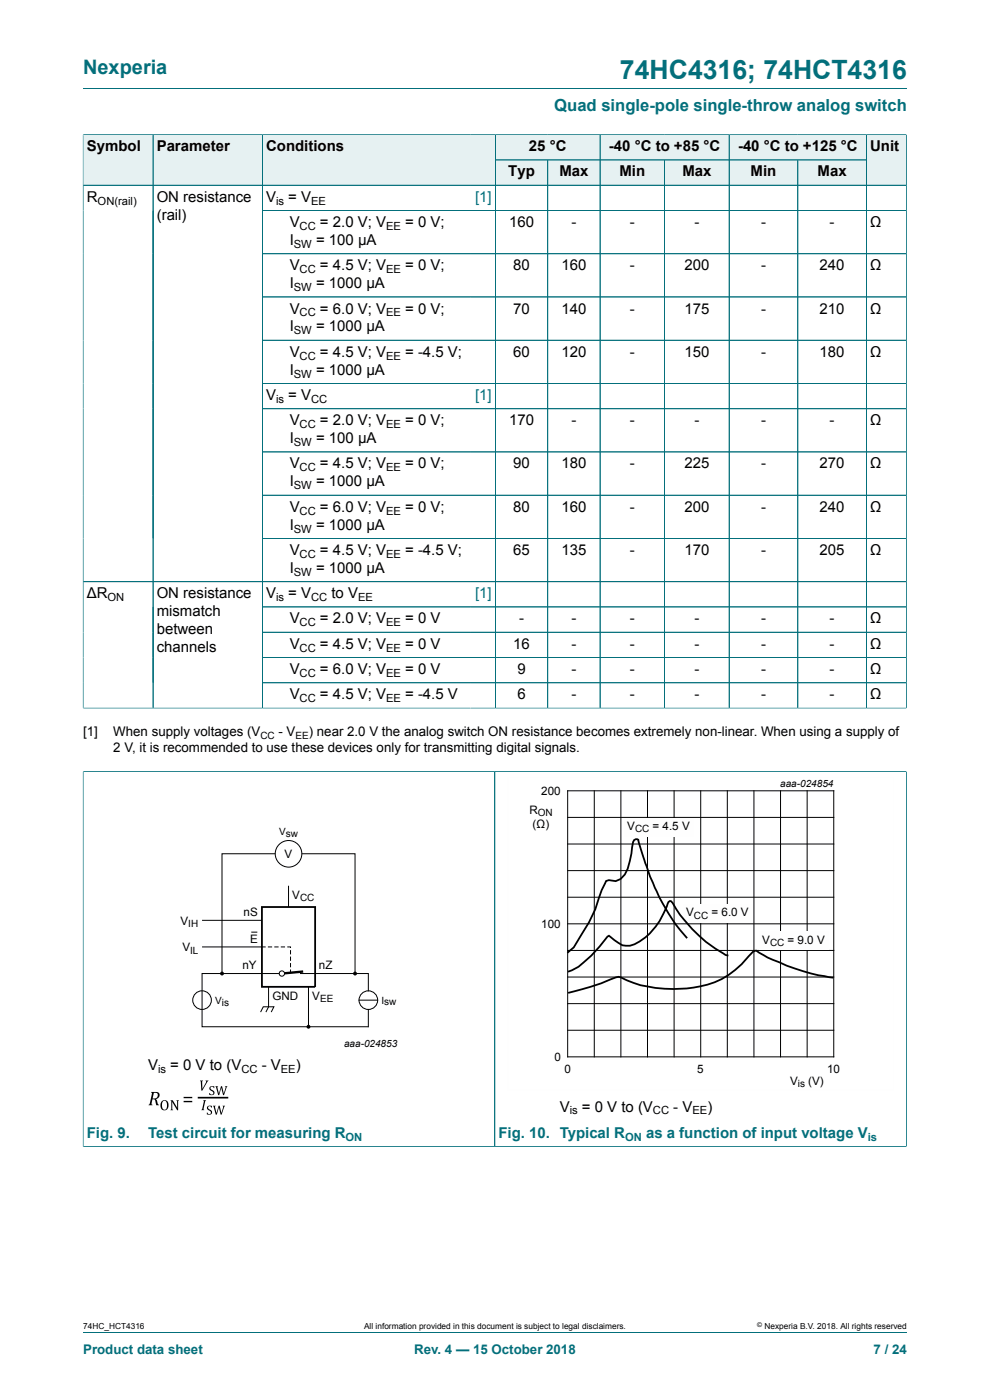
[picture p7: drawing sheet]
<svg xmlns="http://www.w3.org/2000/svg" width="210mm" height="297mm" viewBox="0 0 210 297" stroke-linecap="round" stroke-linejoin="round" font-family="sans-serif">
<path d="M17.6 18.8h174.8M105.1 28.6h22.2v5.3h-22.2z" fill="none" stroke="#036f7b" stroke-width=".21"/>
<path d="M105.2 28.6h22v5.3h-22z" fill="#e6f1f2"/>
<path d="M127.3 28.6h27.4v5.3h-27.4z" fill="none" stroke="#036f7b" stroke-width=".21"/>
<path d="M127.4 28.6h27.2v5.3h-27.2z" fill="#e6f1f2"/>
<path d="M154.7 28.6h29.1v5.3h-29.1z" fill="none" stroke="#036f7b" stroke-width=".21"/>
<path d="M154.7 28.6h29v5.3h-29z" fill="#e6f1f2"/>
<path d="M17.6 28.5v10.8h14.9v-10.7h-14.9" fill="none" stroke="#036f7b" stroke-width=".21"/>
<path d="M17.7 28.6h14.7v10.6h-14.7z" fill="#e6f1f2"/>
<path d="M32.5 28.6h23.2v10.7h-23.2z" fill="none" stroke="#036f7b" stroke-width=".21"/>
<path d="M32.5 28.6h23.1v10.6h-23.1z" fill="#e6f1f2"/>
<path d="M99.8 28.6h-44.1v10.7h44.1" fill="none" stroke="#036f7b" stroke-width=".21"/>
<path d="M55.7 28.6h44.1v10.6h-44.1z" fill="#e6f1f2"/>
<path d="M99.8 28.6h5.3v10.7h-5.3" fill="none" stroke="#036f7b" stroke-width=".21"/>
<g fill="#e6f1f2">
<path d="M99.8 28.6h5.2v10.6h-5.2z"/>
<path d="M105.2 34h10.9v5.2h-10.9z"/>
</g>
<path d="M105.1 33.9h11.1v5.4h-11.1z" fill="none" stroke="#036f7b" stroke-width=".21"/>
<path d="M116.3 34h10.9v5.2h-10.9z" fill="#e6f1f2"/>
<path d="M116.2 33.9h11.1v5.4h-11.1z" fill="none" stroke="#036f7b" stroke-width=".21"/>
<path d="M127.4 34h13.5v5.2h-13.5z" fill="#e6f1f2"/>
<path d="M127.3 33.9h13.7v5.4h-13.7z" fill="none" stroke="#036f7b" stroke-width=".21"/>
<path d="M141.1 34h13.5v5.2h-13.5z" fill="#e6f1f2"/>
<path d="M141 33.9h13.7v5.4h-13.7z" fill="none" stroke="#036f7b" stroke-width=".21"/>
<path d="M154.7 34h14.5v5.2h-14.5z" fill="#e6f1f2"/>
<path d="M154.7 33.9h14.5v5.4h-14.5z" fill="none" stroke="#036f7b" stroke-width=".21"/>
<path d="M169.3 34h14.4v5.2h-14.4z" fill="#e6f1f2"/>
<path d="M192.3 28.5v10.8h-23.1v-5.4h14.6M192.3 28.6h-8.5v10.7" fill="none" stroke="#036f7b" stroke-width=".21"/>
<path d="M183.9 28.6h8.3v10.6h-8.3z" fill="#e6f1f2"/>
<g fill="none" stroke="#036f7b" stroke-width=".21">
<path d="M17.6 39.3h174.7M17.6 28.6v121.7M17.7 28.6h174.5M32.5 28.6v121.6M55.7 28.6v121.6M105.1 28.6v121.6M105.2 33.9h78.5M116.2 34v116.2M127.3 28.6v121.6M141 34v116.2M154.7 28.6v121.6M169.2 34v116.2"/>
<path d="M183.8 28.6v121.6M192.3 28.6v121.7M55.7 44.7h136.6M55.7 53.8h136.6M55.7 63h136.6M55.7 72.2h136.6M55.7 81.4h136.6M55.7 95.9h136.6M192.3 86.7h-136.6M55.7 105.1h136.6M55.7 114.2h136.6M17.6 123.4h174.7"/>
<path d="M55.7 128.8h136.6M192.3 134.1h-136.6M192.3 139.5h-136.6M55.7 144.9h136.6M192.3 150.2h-174.7M17.6 163.7h87.4v79.5h-87.4M17.6 163.6v79.7"/>
</g>
<path d="M55.6 192.4h11.2v17h-11.2z" fill="none" stroke="#000" stroke-width=".38"/>
<g fill="none" stroke="#000" stroke-width=".21">
<path d="M42.9 195.2h12.7M58.4 181.1h-11.3v25.4M61.2 187.9v4.5M64 181.1h11.3v25.4M42.9 200.9h12.7M55.3 214.7l.5-1.1h2.3l-.6 1.1M57 209.4v4.2l-.6 1.1M59.5 206.5h-16.6v11.3h35.2v-3.7M63.7 206.5h14.4v3.7M65.4 209.4v8.4M76.2 212.2h3.9"/>
<circle cx="61.2" cy="181.1" r="2.81"/>
<circle cx="42.9" cy="212.2" r="1.97"/>
<circle cx="78.1" cy="212.2" r="1.98"/>
</g>
<g fill="#000">
<circle cx="47.1" cy="206.5" r=".28"/>
<circle cx="65.4" cy="217.8" r=".28"/>
<circle cx="75.3" cy="206.5" r=".28"/>
</g>
<g fill="none" stroke="#000" stroke-width=".25">
<circle cx="47.1" cy="206.5" r=".28"/>
<circle cx="65.4" cy="217.8" r=".28"/>
<circle cx="75.3" cy="206.5" r=".28"/>
</g>
<path d="M64.3 206.1l-4.5 .4" fill="none" stroke="#000" stroke-width=".51"/>
<circle cx="59.8" cy="206.5" r=".56" fill="#fefefe"/>
<g fill="none" stroke="#000" stroke-width=".21">
<path d="M120.4 167.8h56.5v56.4h-56.5zM120.4 173.4h56.5M120.4 179.1h56.5M126.1 167.8v56.4M131.7 167.8v56.4M137.3 167.8v56.4M143 167.8v56.4M148.6 167.8v56.4M154.3 167.8v56.4M159.9 167.8v56.4M165.6 167.8v56.4M171.2 167.8v56.4"/>
<path d="M53.3 197.7h1.3M120.4 184.7h56.5M120.4 196h56.5M120.4 190.3h56.5M55.6 200.9h.6M56.9 200.9h.7M58.3 200.9h.7M59.7 200.9h.7M61 200.9l.6 .1M61.6 201.7v.7M61.6 203v.7M61.6 204.4v.7"/>
<path d="M61.6 205.8v.6M120.4 207.3h56.5M120.4 218.6h56.5M120.4 201.6h56.5M120.4 212.9h56.5"/>
<circle cx="59.8" cy="206.5" r=".56"/>
</g>
<g fill="#000">
<path d="M42.4 229.2h.7l-.2 .3v1.5l.8-1.4-.1-.4h.6l-1.3 2.2h-.2l-.1-1.9zM43.1 233.4h.6l-.2 .2-.3 1.5 .1 .4h-.6l.2-.2 .3-1.5z"/>
<path d="M32 231.6h1a.77 .77 0 0 1 .9 .7 .77 .77 0 0 1-.8 .9l.6 1.3h-.5l-.3-1.1-.3-.2h-.3l-.1 .8 .2 .5h-.9l.3-.4 .4-2zM32.6 231.8l-.2 1.2a.73 .73 0 0 0 .9-.2 .73 .73 0 0 0-.1-.9z"/>
<path d="M34.3 233.6a.9 .9 0 0 1 1.2 0 .9 .9 0 0 1 .2 1.1 .89 .89 0 0 1-1.1 .8 .89 .89 0 0 1-.5-1.2zM34.6 233.7a1.45 1.45 0 0 0 .1 1.7 .92 .92 0 0 0 .7-1.5l-.4-.4zM36.2 233.4h.4l1 1.6v-1.4l-.2-.2h.6l-.2 .3v1.8h-.2l-1.1-1.7v1.5l.2 .2h-.5l.1-.4v-1.5z"/>
<path d="M38.9 232.7h1.9v.3h-1.9zM38.9 233.5h1.9v.3h-1.9z"/>
<path d="M44.1 234.7l.9-.1v.4h-.2a.36 .36 0 0 0-.4-.3 .36 .36 0 0 0-.3 .4 .36 .36 0 0 0 .4 .3 .59 .59 0 0 1 .4 .8 .59 .59 0 0 1-.8 .2h-.2v-.4h.1a.4 .4 0 0 0 .5 .3 .4 .4 0 0 0 .3-.4 .4 .4 0 0 0-.5-.3 .52 .52 0 0 1-.2-.9zM45.2 234.6h.6l-.2 .2 .3 1.3 .5-1.5h.2l.4 1.5 .3-1.2-.1-.3h.5l-.7 1.9h-.2l-.4-1.6-.4 1.6h-.2z"/>
<path d="M44.6 230.5h.9v.3h-.2a.36 .36 0 0 0-.4-.3 .36 .36 0 0 0-.3 .4 .36 .36 0 0 0 .4 .3 .59 .59 0 0 1 .5 .8 .59 .59 0 0 1-.9 .3h-.2v-.4h.1a.4 .4 0 0 0 .5 .3 .4 .4 0 0 0 .3-.5 .4 .4 0 0 0-.5-.3 .52 .52 0 0 1-.2-.9zM45.7 230.4h.6l-.2 .3 .3 1.3 .5-1.6h.2l.4 1.6 .3-1.2-.1-.4h.5l-.7 1.9h-.2l-.4-1.5-.4 1.5h-.2z"/>
</g>
<path d="M42.1 232.9h6.1" fill="none" stroke="#000" stroke-width=".35"/>
<path d="M192.3 163.6v79.7M192.3 163.7h-87.3v79.5h87.3" fill="none" stroke="#036f7b" stroke-width=".21"/>
<path d="M189.5 164.9h-81.8v66.4h81.8" fill="none" stroke="#fefefe" stroke-width=".21"/>
<g fill="#fefefe">
<path d="M161 197.5h14.7v3.9h-14.7z"/>
<path d="M145 191.8h14.7v3.8h-14.7z"/>
</g>
<path d="M145.8 199a44.4 44.4 0 0 1-9.1-16.5l-1.3-4.4-.5-.1-.4 .2-.2 .4-.2 1.2a15.7 15.7 0 0 1-1.6 5.7 2.57 2.57 0 0 1-3.3 1.2l-.6 .2a24.5 24.5 0 0 0-2.3 6l-1.4 2.8-3.2 5.3-1.3 1.1M154.5 202.7a17.1 17.1 0 0 1-6.2-4.1 29.1 29.1 0 0 1-5.6-7l-.4-.4-.5 .2a15.2 15.2 0 0 1-7.2 8.9 3.7 3.7 0 0 1-4.3-.8l-1.1-1-.3 .2a32.6 32.6 0 0 1-6.2 6.4l-2.2 1M176.8 207.4a45.7 45.7 0 0 1-15.8-5.3l-.6-.4-.7 .2a23.1 23.1 0 0 1-6.6 5.8 26 26 0 0 1-18.7 .8l-1.4-.5a2.66 2.66 0 0 0-3.5-.2 53.1 53.1 0 0 1-9 2.8" fill="none" stroke="#000" stroke-width=".38"/>
<path d="M132.3 173.6h14.7v3.9h-14.7z" fill="#fefefe"/>
<path d="M17.6 163.8v79.4M17.7 163.7h174.5M105 163.8v79.4M192.3 163.8v79.4M17.7 243.2h174.5M17.6 282.6h174.8" fill="none" stroke="#036f7b" stroke-width=".21"/>
<text font-size="5.6" fill="#036f7b" x="131.5" y="16.8">74HC4316; 74HCT4316</text>
<text font-size="4.2" fill="#036f7b" x="17.6" y="15.6">Nexperia</text>
<text font-size="3.5" fill="#036f7b" x="117.6" y="23.7">Quad single-pole single-throw analog switch</text>
<g font-size="3.2">
<text x="18.4" y="32.1">Symbol</text>
<text x="33.2" y="32.1">Parameter</text>
<text x="56.4" y="32.1">Conditions</text>
<text x="112.2" y="32.1">25 °C</text>
<text x="129.2" y="32.1">-40 °C to +85 °C</text>
<text x="156.6" y="32.1">-40 °C to +125 °C</text>
<text x="184.6" y="32.1">Unit</text>
<text x="107.8" y="37.4">Typ</text>
<text x="118.6" y="37.4">Max</text>
<text x="131.4" y="37.4">Min</text>
<text x="144.7" y="37.4">Max</text>
<text x="159.2" y="37.4">Min</text>
<text x="173.4" y="37.4">Max</text>
<text x="18.4" y="42.8">R</text>
<text x="33.2" y="42.8">ON resistance</text>
<text x="33.2" y="46.6">(rail)</text>
<text x="56.4" y="42.8">V</text>
<text x="61.2" y="42.8">= V</text>
<text x="61.4" y="48.2">V</text>
<text x="61.4" y="52">I</text>
<text x="67" y="52">= 100 μA</text>
<text x="67.9" y="48.2">= 2.0 V; V</text>
<text x="85.9" y="48.2">= 0 V;</text>
<text x="108" y="48.2">160</text>
<text x="121.2" y="48.2">-</text>
<text x="133.6" y="48.2">-</text>
<text x="147.3" y="48.2">-</text>
<text x="161.4" y="48.2">-</text>
<text x="176" y="48.2">-</text>
<text x="184.6" y="48.2">Ω</text>
<text x="61.4" y="57.3">V</text>
<text x="67.9" y="57.3">= 4.5 V; V</text>
<text x="85.9" y="57.3">= 0 V;</text>
<text x="108.9" y="57.3">80</text>
<text x="119.1" y="57.3">160</text>
<text x="133.6" y="57.3">-</text>
<text x="145.2" y="57.3">200</text>
<text x="161.4" y="57.3">-</text>
<text x="173.9" y="57.3">240</text>
<text x="184.6" y="57.3">Ω</text>
<text x="61.4" y="61.1">I</text>
<text x="67" y="61.1">= 1000 μA</text>
<text x="61.4" y="66.5">V</text>
<text x="61.4" y="70.3">I</text>
<text x="67" y="70.3">= 1000 μA</text>
<text x="67.9" y="66.5">= 6.0 V; V</text>
<text x="85.9" y="66.5">= 0 V;</text>
<text x="108.9" y="66.5">70</text>
<text x="119.1" y="66.5">140</text>
<text x="133.6" y="66.5">-</text>
<text x="145.2" y="66.5">175</text>
<text x="161.4" y="66.5">-</text>
<text x="173.9" y="66.5">210</text>
<text x="184.6" y="66.5">Ω</text>
<text x="61.4" y="75.7">V</text>
<text x="67.9" y="75.7">= 4.5 V; V</text>
<text x="85.9" y="75.7">= -4.5 V;</text>
<text x="108.9" y="75.7">60</text>
<text x="119.1" y="75.7">120</text>
<text x="133.6" y="75.7">-</text>
<text x="145.2" y="75.7">150</text>
<text x="161.4" y="75.7">-</text>
<text x="173.9" y="75.7">180</text>
<text x="184.6" y="75.7">Ω</text>
<text x="61.4" y="79.5">I</text>
<text x="67" y="79.5">= 1000 μA</text>
<text x="56.4" y="84.9">V</text>
<text x="61.2" y="84.9">= V</text>
<text x="61.4" y="90.2">V</text>
<text x="61.4" y="94">I</text>
<text x="67" y="94">= 100 μA</text>
<text x="67.9" y="90.2">= 2.0 V; V</text>
<text x="85.9" y="90.2">= 0 V;</text>
<text x="108" y="90.2">170</text>
<text x="121.2" y="90.2">-</text>
<text x="133.6" y="90.2">-</text>
<text x="147.3" y="90.2">-</text>
<text x="161.4" y="90.2">-</text>
<text x="176" y="90.2">-</text>
<text x="184.6" y="90.2">Ω</text>
<text x="61.4" y="99.4">V</text>
<text x="67.9" y="99.4">= 4.5 V; V</text>
<text x="85.9" y="99.4">= 0 V;</text>
<text x="108.9" y="99.4">90</text>
<text x="119.1" y="99.4">180</text>
<text x="133.6" y="99.4">-</text>
<text x="145.2" y="99.4">225</text>
<text x="161.4" y="99.4">-</text>
<text x="173.9" y="99.4">270</text>
<text x="184.6" y="99.4">Ω</text>
<text x="61.4" y="103.2">I</text>
<text x="67" y="103.2">= 1000 μA</text>
<text x="61.4" y="108.6">V</text>
<text x="61.4" y="112.4">I</text>
<text x="67" y="112.4">= 1000 μA</text>
<text x="67.9" y="108.6">= 6.0 V; V</text>
<text x="85.9" y="108.6">= 0 V;</text>
<text x="108.9" y="108.6">80</text>
<text x="119.1" y="108.6">160</text>
<text x="133.6" y="108.6">-</text>
<text x="145.2" y="108.6">200</text>
<text x="161.4" y="108.6">-</text>
<text x="173.9" y="108.6">240</text>
<text x="184.6" y="108.6">Ω</text>
<text x="61.4" y="117.7">V</text>
<text x="67.9" y="117.7">= 4.5 V; V</text>
<text x="85.9" y="117.7">= -4.5 V;</text>
<text x="108.9" y="117.7">65</text>
<text x="119.1" y="117.7">135</text>
<text x="133.6" y="117.7">-</text>
<text x="145.2" y="117.7">170</text>
<text x="161.4" y="117.7">-</text>
<text x="173.9" y="117.7">205</text>
<text x="184.6" y="117.7">Ω</text>
<text x="61.4" y="121.5">I</text>
<text x="67" y="121.5">= 1000 μA</text>
<text x="18.4" y="126.9">ΔR</text>
<text x="33.2" y="126.9">ON resistance</text>
<text x="33.2" y="130.7">mismatch</text>
<text x="56.4" y="126.9">V</text>
<text x="61.2" y="126.9">= V</text>
<text x="70.3" y="126.9">to V</text>
<text x="33.2" y="134.5">between</text>
<text x="61.4" y="132.3">V</text>
<text x="61.4" y="137.6">V</text>
<text x="67.9" y="132.3">= 2.0 V; V</text>
<text x="67.9" y="137.6">= 4.5 V; V</text>
<text x="85.9" y="132.3">= 0 V</text>
<text x="85.9" y="137.6">= 0 V</text>
<text x="108.9" y="137.6">16</text>
<text x="110.1" y="132.3">-</text>
<text x="121.2" y="132.3">-</text>
<text x="121.2" y="137.6">-</text>
<text x="133.6" y="132.3">-</text>
<text x="133.6" y="137.6">-</text>
<text x="147.3" y="132.3">-</text>
<text x="147.3" y="137.6">-</text>
<text x="161.4" y="132.3">-</text>
<text x="161.4" y="137.6">-</text>
<text x="176" y="132.3">-</text>
<text x="176" y="137.6">-</text>
<text x="184.6" y="132.3">Ω</text>
<text x="184.6" y="137.6">Ω</text>
<text x="33.2" y="138.3">channels</text>
<text x="61.4" y="143">V</text>
<text x="67.9" y="143">= 6.0 V; V</text>
<text x="85.9" y="143">= 0 V</text>
<text x="109.8" y="143">9</text>
<text x="121.2" y="143">-</text>
<text x="133.6" y="143">-</text>
<text x="147.3" y="143">-</text>
<text x="161.4" y="143">-</text>
<text x="176" y="143">-</text>
<text x="184.6" y="143">Ω</text>
<text x="61.4" y="148.4">V</text>
<text x="67.9" y="148.4">= 4.5 V; V</text>
<text x="85.9" y="148.4">= -4.5 V</text>
<text x="109.8" y="148.4">6</text>
<text x="121.2" y="148.4">-</text>
<text x="133.6" y="148.4">-</text>
<text x="147.3" y="148.4">-</text>
<text x="161.4" y="148.4">-</text>
<text x="176" y="148.4">-</text>
<text x="184.6" y="148.4">Ω</text>
<text x="31.4" y="227.1">V</text>
<text x="36.1" y="227.1">= 0 V to (V</text>
<text x="55.5" y="227.1">- V</text>
<text x="62.7" y="227.1">)</text>
<text x="118.7" y="235.8">V</text>
<text x="123.4" y="235.8">= 0 V to (V</text>
<text x="142.8" y="235.8">- V</text>
<text x="150" y="235.8">)</text>
</g>
<g font-size="3.2" fill="#00f">
<text x="100.8" y="42.8">[1]</text>
<text x="100.8" y="84.9">[1]</text>
<text x="100.8" y="126.9">[1]</text>
</g>
<g font-size="3.2" fill="#036f7b">
<text x="18.4" y="241.4">Fig. 9.</text>
<text x="31.4" y="241.4">Test circuit for measuring R</text>
<text x="105.7" y="241.4">Fig. 10. Typical R</text>
<text x="137" y="241.4">as a function of input voltage V</text>
</g>
<g font-size="2.8">
<text x="17.6" y="156.2">[1]</text>
<text x="24" y="156.2">When supply voltages (V</text>
<text x="24" y="159.6">2 V, it is recommended to use these devices only for transmitting digital signals.</text>
<text x="59.1" y="156.2">- V</text>
<text x="65.5" y="156.2">) near 2.0 V the analog switch ON resistance becomes extremely non-linear. When using a supply of</text>
</g>
<g font-size="2.8" fill="#036f7b">
<text x="17.6" y="287.2">Product data sheet</text>
<text x="87.9" y="287.2">Rev. 4 — 15 October 2018</text>
<text x="185.3" y="287.2">7 / 24</text>
</g>
<g font-size="2.5">
<text x="112.3" y="172.7">R</text>
<text x="114.8" y="168.6">200</text>
<text x="113" y="175.7">(Ω)</text>
<text x="133.1" y="176.1">V</text>
<text x="138.4" y="176.1">= 4.5 V</text>
<text x="60.3" y="182">V</text>
<text x="62" y="190.7">V</text>
<text x="38.3" y="196.1">V</text>
<text x="51.6" y="194.3">nS</text>
<text x="114.8" y="196.9">100</text>
<text x="145.6" y="194.4">V</text>
<text x="150.9" y="194.4">= 6.0 V</text>
<text x="38.7" y="201.8">V</text>
<text x="53" y="200">E</text>
<text x="161.7" y="200.2">V</text>
<text x="167.1" y="200.2">= 9.0 V</text>
<text x="51.5" y="205.7">nY</text>
<text x="67.6" y="205.7">nZ</text>
<text x="57.8" y="212.1">GND</text>
<text x="66.2" y="212.1">V</text>
<text x="117.6" y="225">0</text>
<text x="119.7" y="227.6">0</text>
<text x="147.9" y="227.6">5</text>
<text x="175.5" y="227.6">10</text>
<text x="167.6" y="230.1">V</text>
<text x="171.5" y="230.1">(V)</text>
</g>
<g font-size="2.4">
<text x="20.7" y="43.4">ON(rail)</text>
<text x="58.6" y="43.4">is</text>
<text x="66" y="43.4">EE</text>
<text x="62.3" y="52.6">SW</text>
<text x="63.6" y="48.8">CC</text>
<text x="81.9" y="48.8">EE</text>
<text x="63.6" y="58">CC</text>
<text x="81.9" y="58">EE</text>
<text x="62.3" y="61.8">SW</text>
<text x="62.3" y="70.9">SW</text>
<text x="63.6" y="67.1">CC</text>
<text x="81.9" y="67.1">EE</text>
<text x="63.6" y="76.3">CC</text>
<text x="81.9" y="76.3">EE</text>
<text x="62.3" y="80.1">SW</text>
<text x="58.6" y="85.5">is</text>
<text x="66" y="85.5">CC</text>
<text x="62.3" y="94.6">SW</text>
<text x="63.6" y="90.8">CC</text>
<text x="81.9" y="90.8">EE</text>
<text x="63.6" y="100">CC</text>
<text x="81.9" y="100">EE</text>
<text x="62.3" y="103.8">SW</text>
<text x="62.3" y="113">SW</text>
<text x="63.6" y="109.2">CC</text>
<text x="81.9" y="109.2">EE</text>
<text x="63.6" y="118.3">CC</text>
<text x="81.9" y="118.3">EE</text>
<text x="62.3" y="122.2">SW</text>
<text x="22.8" y="127.5">ON</text>
<text x="58.6" y="127.5">is</text>
<text x="66" y="127.5">CC</text>
<text x="76" y="127.5">EE</text>
<text x="63.6" y="132.9">CC</text>
<text x="81.9" y="132.9">EE</text>
<text x="63.6" y="138.2">CC</text>
<text x="63.6" y="143.6">CC</text>
<text x="81.9" y="138.2">EE</text>
<text x="81.9" y="143.6">EE</text>
<text x="63.6" y="149">CC</text>
<text x="81.9" y="149">EE</text>
<text x="33.5" y="227.7">is</text>
<text x="51.2" y="227.7">CC</text>
<text x="59.6" y="227.7">EE</text>
<text x="120.8" y="236.4">is</text>
<text x="138.5" y="236.4">CC</text>
<text x="146.9" y="236.4">EE</text>
</g>
<g font-size="2.4" fill="#036f7b">
<text x="73.3" y="242">ON</text>
<text x="132.6" y="242">ON</text>
<text x="184.1" y="242">is</text>
</g>
<g font-size="2.1">
<text x="55.2" y="156.7">CC</text>
<text x="62.7" y="156.7">EE</text>
<text x="165.5" y="166.9">aaa-024854</text>
<text x="114.1" y="173.2">ON</text>
<text x="59.2" y="177.1">Vsw</text>
<text x="134.7" y="176.6">CC</text>
<text x="63.6" y="191.2">CC</text>
<text x="39.9" y="196.6">IH</text>
<text x="147.2" y="194.9">C</text>
<text x="148.7" y="194.9">C</text>
<text x="40.3" y="202.3">IL</text>
<text x="163.3" y="200.7">CC</text>
<text x="45.7" y="213">Vis</text>
<text x="67.9" y="212.6">EE</text>
<text x="80.9" y="212.9">Isw</text>
<text x="73" y="222.1">aaa-024853</text>
<text x="169.2" y="230.6">is</text>
</g>
<g font-size="1.8">
<text x="17.6" y="282">74HC_HCT4316</text>
<text x="77.2" y="282">All information provided in this document is subject to legal disclaimers.</text>
<text x="162.2" y="282">Nexperia B.V. 2018. All rights reserved</text>
</g>
<text font-size="1.4" x="160.6" y="281.6">©</text>
</svg>
